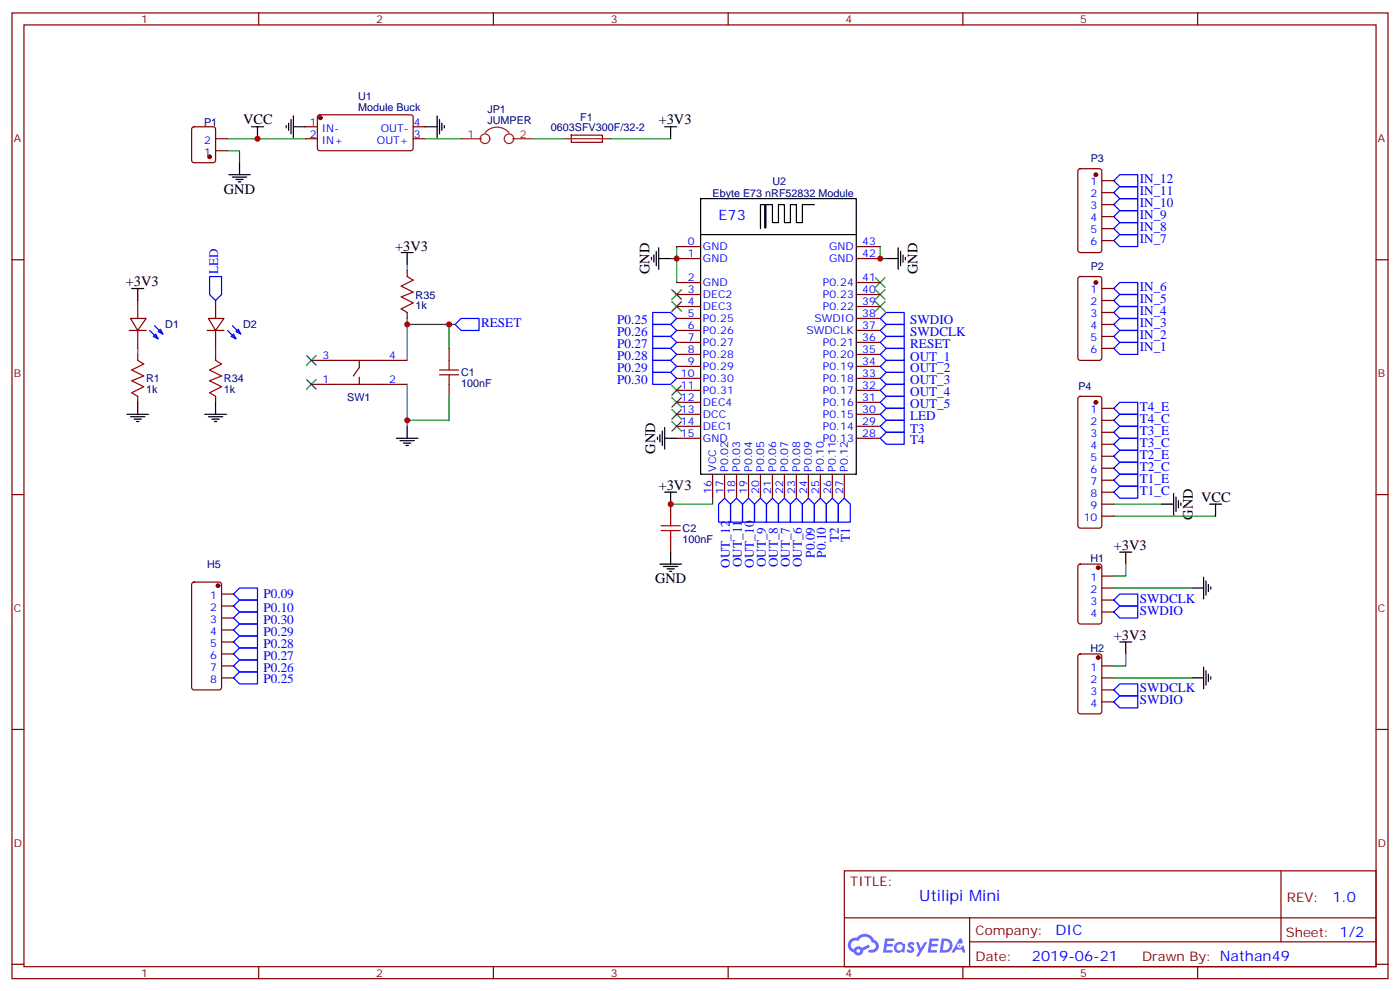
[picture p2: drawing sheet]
<svg xmlns="http://www.w3.org/2000/svg" width="412mm" height="292mm" viewBox="0 0 412 292" stroke-linecap="round" stroke-linejoin="round" font-family="sans-serif">
<g fill="none" stroke="#870000" stroke-width=".35">
<path d="M3.5 3.8h405.4v284.3h-405.4zM7.1 7.3h398.2v277.3h-398.2zM76.2 3.8v3.5M145.3 3.8v3.5M214.5 3.8v3.5M283.6 3.8v3.5M352.8 3.8v3.5M3.5 76.5h3.6M405.3 76.5h3.6M3.5 145.6h3.6M405.3 145.6h3.6M3.5 214.8h3.6"/>
<path d="M405.3 214.8h3.6M248.7 256.4h156.6v28.2h-156.6zM377.3 256.4v20.9M248.7 270.2h156.5M285.6 277.3h119.6M285.6 270.2v14.2M3.5 283.9h3.6M76.2 284.6v3.5M145.3 284.6v3.5M214.5 284.6v3.5M283.6 284.6v3.5M352.8 284.6v3.5"/>
<path d="M405.3 283.9h3.6"/>
</g>
<g fill="#5487ff">
<path d="M267.7 277.6a1.22 1.22 0 0 1 1.7 .2l-.4 .6a.47 .47 0 0 0-.3-.4 .47 .47 0 0 0-.5 .2l.1 .2a1.14 1.14 0 0 1 .8 1.8 1.14 1.14 0 0 1-1.9 0l-.2-.2 .5-.6 .7 .5a.29 .29 0 0 0 .3-.3 .29 .29 0 0 0-.2-.3 1.04 1.04 0 0 1-.6-1.7z"/>
<path d="M260.7 276.3h2.4l.3 .2-.2 .5-1.8 .1-.1 .8h1.5l.3 .4-.3 .4h-1.6l-.2 1.1h1.7l.2 .3-.2 .3-2.6 .1z"/>
<path d="M273.8 276.3h2.4l.3 .2-.1 .5-1.8 .1-.2 .8h1.6l.3 .4-.4 .4h-1.6l-.1 1.1h1.7l.2 .3-.2 .3-2.6 .1z"/>
<path d="M282.6 276.3h.7l.3 1.3-.6 .3a.69 .69 0 0 0-1 .3 .69 .69 0 0 0 .4 .9 .69 .69 0 0 0 .9-.6l.5-.2 .6 2.2h-.8l-.2-.9h-1.8l-.5 .9h-.8z"/>
<path d="M269.8 277.4h.8l.6 1.8 1.1-1.8h.9l-2.6 4.2h-.8l.9-1.5z"/>
<path d="M277.4 276.3l-.6 4.2h1.3a2.11 2.11 0 0 0 2.5-2.1 2.11 2.11 0 0 0-2.5-2.1zM278.1 277.1a1.39 1.39 0 0 1 1.7 1.4 1.39 1.39 0 0 1-1.8 1.3h-.3z"/>
<path d="M263.7 277.9a1.54 1.54 0 0 0-.1 2.2 1.54 1.54 0 0 0 2.2 .1l.6 .3 .3-2.3-.2-.3h-.4a1.49 1.49 0 0 0-2.4 0zM264 278.9a.94 .94 0 0 1 1.8 0 .94 .94 0 0 1-1.8 0z"/>
<path d="M250.4 276.7a2.18 2.18 0 0 0 1.1 3.7 1.44 1.44 0 0 0 1.6 .9 1.44 1.44 0 0 0 1.2-1.4l2-1.1-.5-.7-1.9 1a1.47 1.47 0 0 0-2.4 .4 1.39 1.39 0 0 1-.7-1.9 1.39 1.39 0 0 1 2-.5 2.12 2.12 0 0 1 2.2-1.3 2.12 2.12 0 0 1 1.9 1.7 1.14 1.14 0 0 1 1.1 1.4 1.14 1.14 0 0 1-1.7 .7 .43 .43 0 0 0-.5 .4 .43 .43 0 0 0 .4 .5 1.98 1.98 0 0 0 2.5-1.2 1.98 1.98 0 0 0-1.2-2.6 3.1 3.1 0 0 0-5.3-.6l-.9 .1zM252.3 280a.55 .55 0 0 1 1.1 0 .55 .55 0 0 1-1.1 0z"/>
<circle cx="282.6" cy="278.4" r=".26"/>
</g>
<path d="M119.9 81.4l1.8 1.1-3.5 1.7 3.5 1.8-3.5 1.4 3.5 1.8-3.5 1.7 1.7 1.1M40.6 106.1l1.7 1.1-3.5 1.7 3.5 1.8-3.5 1.4 3.5 1.8-3.5 1.7 1.8 1.1M63.5 106.1l1.8 1.1-3.6 1.7 3.6 1.8-3.6 1.4 3.6 1.8-3.6 1.7 1.8 1.1M129.5 110.3h5.6M129.5 108.9h5.6M132.3 106.1v2.8M132.3 110.3v2.9M194.7 156.2h5.7M194.7 154.8h5.7M197.6 152v2.8M197.6 156.2v2.8" fill="none" stroke="#a10000" stroke-width=".35"/>
<g fill="none" stroke="#870000" stroke-width=".35">
<path d="M56.7 37.5l.4-.2h5.7l.6 .5 .1 9.4-.5 .7h-5.9l-.6-.5-.1-9.4zM90 37.3h3.5M93.7 34l.5-.2 27.1 .1 .4 .6-.1 9.4-.6 .5-27.1-.1-.4-.6v-9.2zM121.7 37.3h3.5M168.3 39.8h9.1v2.1h-9.1zM63.5 40.9h3.5M63.5 44.4h3.5M90 40.9h3.5M121.7 40.9h3.5M317.7 49.9l.5-.2h5.6l.7 .4 .1 23.6-.5 .6-5.9 .1-.6-.5-.1-23.5zM324.6 53.2h3.5M324.6 56.7h3.5"/>
<path d="M119.9 79.7v1.7M199.3 76.1h7.1M199.3 72.6h7.1M252.2 76.1h7.1M252.2 72.6h7.1M324.6 60.3h3.5M324.6 63.8h3.5M324.6 67.3h3.5M324.6 70.8h3.5M38.1 97.3h4.9M38.5 93.8h4.5l-2.4 3.5zM40.6 88.5v5.3"/>
<path d="M40.6 97.3v5.3M61 97.3h5M61.4 93.8h4.6l-2.5 3.5zM63.5 88.5v5.3M63.5 97.3v5.3M119.9 92v1.8M199.3 97.3h7.1M199.3 83.2h7.1M199.3 86.7h7.1M199.3 90.2h7.1M199.3 93.8h7.1M252.2 97.3h7.1"/>
<path d="M252.2 83.2h7.1M252.2 86.7h7.1M252.2 90.2h7.1M252.2 93.8h7.1M317.7 81.6l.5-.2h5.6l.7 .5 .1 23.5-.5 .7h-5.9l-.6-.4-.1-23.6zM324.6 84.9h3.5M324.6 88.5h3.5M324.6 92h3.5M324.6 95.5h3.5M324.6 99.1h3.5M40.6 104.4v1.7M40.6 116.7v1.8"/>
<path d="M63.5 104.4v1.7M63.5 116.7v1.8M91.7 113.2h28.2M91.7 106.1h28.2M105.8 106.1v2.1l-1.7 2.5M105.8 111.1v2.1M132.3 102.6v3.5M132.3 113.2v3.5M199.3 100.8h7.1M199.3 104.4h7.1M199.3 107.9h7.1M199.3 111.4h7.1"/>
<path d="M199.3 114.9h7.1M199.3 118.5h7.1M252.2 100.8h7.1M252.2 104.4h7.1M252.2 107.9h7.1M252.2 111.4h7.1M252.2 114.9h7.1M252.2 118.5h7.1M317.7 116.9l.5-.2h5.6l.5 .2 .3 .5v37.4l-.3 .5-.5 .2h-5.6l-.5-.2-.2-.5v-37.4zM324.6 102.6h3.5M199.3 122h7.1M199.3 125.5h7.1"/>
<path d="M199.3 129h7.1M209.9 139.6v7.1M213.4 139.6v7.1M217 139.6v7.1M220.5 139.6v7.1M224 139.6v7.1M227.5 139.6v7.1M231.1 139.6v7.1M234.6 139.6v7.1M238.1 139.6v7.1M241.7 139.6v7.1M245.2 139.6v7.1"/>
<path d="M248.7 139.6v7.1M252.2 122h7.1M252.2 125.5h7.1M252.2 129h7.1M324.6 120.2h3.5M324.6 123.8h3.5M324.6 127.3h3.5M324.6 130.8h3.5M324.6 134.3h3.5M324.6 137.9h3.5M197.6 148.4v3.6M197.6 159v3.6"/>
<path d="M324.6 141.4h3.5M324.6 144.9h3.5M324.6 148.4h3.5M324.6 152h3.5M56.7 171.6l.4-.2h7.5l.6 .4 .1 30.6-.5 .7h-7.7l-.6-.4-.1-30.6zM65.3 174.9h3.5M65.3 178.4h3.5M317.7 166.3l.5-.2h5.6l.7 .4 .1 16.5-.5 .7h-5.9l-.6-.4-.1-16.5zM324.6 169.6h3.5M324.6 173.1h3.5M324.6 176.7h3.5M65.3 196.1h3.5"/>
<path d="M65.3 199.6h3.5M65.3 182h3.5M65.3 185.5h3.5M65.3 189h3.5M65.3 192.5h3.5M317.7 192.8l.5-.3h5.6l.7 .5 .1 16.5-.5 .6-5.9 .1-.6-.5-.1-16.4zM324.6 180.2h3.5M324.6 196.1h3.5M324.6 199.6h3.5M324.6 203.1h3.5M324.6 206.7h3.5"/>
</g>
<g fill="#870000" stroke="#870000" stroke-width=".35">
<circle cx="94.4" cy="34.7" r=".53"/>
<circle cx="61.7" cy="46.1" r=".53"/>
<circle cx="322.8" cy="118.5" r=".53"/>
<circle cx="322.8" cy="83.2" r=".53"/>
<circle cx="322.8" cy="51.4" r=".53"/>
<circle cx="323.5" cy="167.1" r=".53"/>
<circle cx="323.5" cy="193.6" r=".53"/>
<circle cx="64.2" cy="172.4" r=".53"/>
</g>
<g fill="none" stroke="#00f" stroke-width=".35">
<path d="M328.1 53.2l1.7-1.8h5.3v3.6h-5.3zM329.8 55h5.3v3.5h-5.3l-1.7-1.8zM328.1 70.8l1.7-1.7h5.3v3.5h-5.3zM328.1 67.3l1.7-1.8h5.3v3.6h-5.3zM328.1 60.3l1.7-1.8h5.3v3.5h-5.3zM329.8 62h5.3v3.5h-5.3l-1.7-1.7zM44.1 97.3l2.5 2.5M45.2 99.1l.7-.7 .7 1.4zM45.5 95.9l2.5 2.5M46.6 97.6l.7-.7 .7 1.5zM61.7 81.4h3.6v5.3l-1.8 1.8-1.8-1.8zM67 97.3l2.5 2.5"/>
<path d="M68.1 99.1l.7-.7 .7 1.4zM68.4 95.9l2.5 2.5M69.5 97.6l.7-.7 .7 1.5zM134.1 95.5l1.7-1.7h5.3v3.5h-5.3zM192.3 92h5.3l1.7 1.8-1.7 1.7h-5.3zM192.3 95.5h5.3l1.7 1.8-1.7 1.8h-5.3zM192.3 99.1h5.3l1.7 1.7-1.7 1.8h-5.3zM259.3 97.3l1.8-1.8h5.2v3.6h-5.2zM259.3 93.8l1.8-1.8h5.2v3.5h-5.2zM328.1 99.1l1.7-1.8h5.3v3.5h-5.3zM328.1 92l1.7-1.8h5.3v3.6h-5.3zM328.1 84.9l1.7-1.7h5.3v3.5h-5.3z"/>
<path d="M329.8 93.8h5.3v3.5h-5.3l-1.7-1.8zM329.8 86.7h5.3v3.5h-5.3l-1.7-1.7zM192.3 102.6h5.3l1.7 1.8-1.7 1.7h-5.3zM192.3 106.1h5.3l1.7 1.8-1.7 1.7h-5.3zM192.3 109.6h5.3l1.7 1.8-1.7 1.8h-5.3zM259.3 100.8l1.8-1.7h5.2v3.5h-5.2zM259.3 104.4l1.8-1.8h5.2v3.5h-5.2zM259.3 107.9l1.8-1.8h5.2v3.5h-5.2zM259.3 111.4l1.8-1.8h5.2v3.6h-5.2zM259.3 114.9l1.8-1.7h5.2v3.5h-5.2zM259.3 118.5l1.8-1.8h5.2v3.5h-5.2zM329.8 100.8h5.3v3.6h-5.3l-1.7-1.8z"/>
<path d="M329.8 118.5h5.3v3.5h-5.3l-1.7-1.8zM259.3 122l1.8-1.8h5.2v3.6h-5.2zM259.3 125.5l1.8-1.7h5.2v3.5h-5.2zM259.3 129l1.8-1.7h5.2v3.5h-5.2zM328.1 130.8l1.7-1.8h5.3v3.6h-5.3zM328.1 123.8l1.7-1.8h5.3v3.5h-5.3zM329.8 136.1h5.3v3.5h-5.3l-1.7-1.7zM329.8 132.6h5.3v3.5h-5.3l-1.7-1.8zM329.8 125.5h5.3v3.5h-5.3l-1.7-1.7zM213.4 146.7l1.8 1.7v5.3h-3.5v-5.3zM217 146.7l1.7 1.7v5.3h-3.5v-5.3zM220.5 146.7l1.7 1.7v5.3h-3.5v-5.3z"/>
<path d="M224 146.7l1.8 1.7v5.3h-3.6v-5.3zM227.5 146.7l1.8 1.7v5.3h-3.5v-5.3zM231.1 146.7l1.7 1.7v5.3h-3.5v-5.3zM234.6 146.7l1.8 1.7v5.3h-3.6v-5.3zM238.1 146.7l1.8 1.7v5.3h-3.5v-5.3zM241.7 146.7l1.7 1.7v5.3h-3.5v-5.3zM245.2 146.7l1.7 1.7v5.3h-3.5v-5.3zM248.7 146.7l1.8 1.7v5.3h-3.6v-5.3zM328.1 141.4l1.7-1.8h5.3v3.6h-5.3zM329.8 143.2h5.3v3.5h-5.3l-1.7-1.8zM68.8 174.9l1.8-1.8h5.2v3.6h-5.2zM68.8 178.4l1.8-1.7h5.2v3.5h-5.2z"/>
<path d="M329.8 174.9h5.3v3.5h-5.3l-1.7-1.7zM68.8 192.5l1.8-1.7h5.2v3.5h-5.2zM68.8 196.1l1.8-1.8h5.2v3.5h-5.2zM68.8 199.6l1.8-1.8h5.2v3.6h-5.2zM70.6 187.3h5.2v3.5h-5.2l-1.8-1.8zM70.6 183.7h5.2v3.6h-5.2l-1.8-1.8zM70.6 180.2h5.2v3.5h-5.2l-1.8-1.7zM328.1 180.2l1.7-1.8h5.3v3.6h-5.3zM328.1 206.7l1.7-1.8h5.3v3.5h-5.3zM328.1 203.1l1.7-1.7h5.3v3.5h-5.3z"/>
</g>
<g fill="none" stroke="#000" stroke-width=".35">
<path d="M74.1 37.3h3.5M75.8 37.3v3.6M84.3 37v.7M85 36.3v2.1M85.7 35.2v4.2M86.4 37.3h3.6M86.4 34.1v6.4M125.2 37.3h3.6M128.8 34.1v6.4M129.5 35.2v4.2M130.2 36.3v2.1M130.9 37v.7"/>
<path d="M195.8 37.3h3.5M197.6 37.3v3.6M67.4 51.4h6.3M68.4 52.1h4.3M69.5 52.8h2.1M70.2 53.6h.7M70.6 47.9v3.5M206.4 58.5h45.8v81.1h-45.8zM118.2 74.4h3.5M119.9 74.4v3.5M191.9 75.8v.7M192.6 75.1v2.1"/>
<path d="M193.3 74v4.2M194 76.1h3.6M194 73v6.3M206.4 69.1h45.8M239.9 60.3h-3.5v5.2h-1.8v-5.2h-1.8v5.2h-1.7v-5.2h-1.8v5.2h-1.8v-5.2h-3.5v7M261.1 76.1h3.5M264.6 73v6.3M265.3 74v4.2M266 75.1v2.1M266.7 75.8v.7M38.8 84.9h3.5M40.6 84.9v3.6"/>
<path d="M40.6 118.5v3.5M63.5 118.5v3.5M37.4 122h6.3M38.5 122.7h4.2M39.5 123.4h2.1M40.2 124.1h.7M60.3 122h6.4M61.4 122.7h4.2M62.4 123.4h2.2M63.1 124.1h.8M116.8 129h6.3M117.8 129.8h4.3"/>
<path d="M118.9 130.5h2.1M119.6 131.2h.7M119.9 125.5v3.5M193.7 128.7v.7M194.4 128v2.1M195.1 126.9v4.3M195.8 129h3.5M195.8 125.9v6.3M195.8 144.9h3.5M197.6 144.9v3.5M342.2 148.4h3.5M345.7 145.3v6.3"/>
<path d="M346.4 146.3v4.3M347.1 147.4v2.1M347.8 148.1v.7M356.3 148.4h3.5M358.1 148.4v3.6M194.4 166.1h6.3M195.4 166.8h4.3M196.5 167.5h2.1M197.2 168.2h.7M197.6 162.6v3.5M329.8 162.6h3.6M331.6 162.6v3.5"/>
<path d="M351 173.1h3.5M354.5 170v6.3M355.2 171v4.3M356 172.1v2.1M356.7 172.8v.7M329.8 189h3.6M331.6 189v3.5M351 199.6h3.5M354.5 196.4v6.4M355.2 197.5v4.2M356 198.5v2.2M356.7 199.2v.8"/>
</g>
<path d="M225.4 60.6v6.4" fill="none" stroke="#000" stroke-width=".71"/>
<g fill="none" stroke="#8c2424" stroke-width=".35">
<path d="M142.9 39.1a4.6 4.6 0 0 1 7 0M135.8 40.9h6M151 40.9h6M165.8 40.9h14.1"/>
<circle cx="142.9" cy="40.9" r="1.41"/>
<circle cx="149.9" cy="40.9" r="1.41"/>
</g>
<g fill="none" stroke="#008700" stroke-width=".35">
<path d="M67 44.4h3.6v3.5M67 40.9h23M125.2 40.9h10.6M157 40.9h8.8M179.9 40.9h17.7M119.9 77.9v1.8M199.3 72.6v3.5h-1.7M199.3 76.1v7.1M259.3 72.6v3.5h1.8M119.9 93.8v12.3M119.9 95.5h12.4v7.1M132.3 95.5h1.8"/>
<path d="M40.6 102.6v1.8M63.5 102.6v1.8M119.9 113.2v12.3M132.3 116.7v7.1h-12.4M209.9 146.7v1.7h-12.3M328.1 152h30M328.1 148.4h14.1M328.1 173.1h22.9M331.6 166.1v3.5h-3.5M328.1 199.6h22.9M331.6 192.5v3.6h-3.5"/>
</g>
<g fill="#c00">
<circle cx="197.6" cy="148.4" r=".88"/>
<circle cx="132.3" cy="95.5" r=".88"/>
<circle cx="75.8" cy="40.9" r=".88"/>
<circle cx="259.3" cy="76.1" r=".88"/>
<circle cx="199.3" cy="76.1" r=".88"/>
<circle cx="119.9" cy="95.5" r=".88"/>
<circle cx="119.9" cy="123.8" r=".88"/>
</g>
<g fill="#c00" stroke="#008700" stroke-width=".35">
<path d="M257.9 88.8l2.8 2.9zM260.7 88.8l-2.8 2.9z"/>
<path d="M257.9 85.3l2.8 2.8zM260.7 85.3l-2.8 2.8z"/>
<path d="M257.9 81.8l2.8 2.8zM260.7 81.8l-2.8 2.8z"/>
<path d="M197.9 113.5l2.8 2.8zM200.7 113.5l-2.8 2.8z"/>
<path d="M197.9 85.3l2.8 2.8zM200.7 85.3l-2.8 2.8z"/>
<path d="M197.9 88.8l2.8 2.9zM200.7 88.8l-2.8 2.9z"/>
<path d="M197.9 117.1l2.8 2.8zM200.7 117.1l-2.8 2.8z"/>
<path d="M197.9 120.6l2.8 2.8zM200.7 120.6l-2.8 2.8z"/>
<path d="M197.9 124.1l2.8 2.8zM200.7 124.1l-2.8 2.8z"/>
<path d="M90.3 104.7l2.8 2.8zM93.1 104.7l-2.8 2.8z"/>
<path d="M90.3 111.8l2.8 2.8zM93.1 111.8l-2.8 2.8z"/>
</g>
<text font-size="4.6" fill="#00f" x="270.8" y="265.4">Utilipi Mini</text>
<g font-size="4.2">
<text x="71.6" y="36.6">VCC</text>
<text x="194" y="36.6">+3V3</text>
<text x="66" y="57.1">GND</text>
<text x="116.4" y="73.8">+3V3</text>
<text x="191.3" y="80.7" transform="rotate(-90 191.3 80.7)">GND</text>
<text x="270.2" y="80.7" transform="rotate(-90 270.2 80.7)">GND</text>
<text x="37" y="84.2">+3V3</text>
<text x="193" y="133.6" transform="rotate(-90 193 133.6)">GND</text>
<text x="194" y="144.3">+3V3</text>
<text x="353.8" y="147.7">VCC</text>
<text x="351.4" y="153" transform="rotate(-90 351.4 153)">GND</text>
<text x="328.1" y="162">+3V3</text>
<text x="193" y="171.7">GND</text>
<text x="328.1" y="188.4">+3V3</text>
</g>
<g font-size="4.2" fill="#00f">
<text x="211.7" y="64.8">E73</text>
<text x="392.5" y="265.7">1.0</text>
<text x="310.9" y="275.2">DIC</text>
<text x="304" y="283">2019-06-21</text>
</g>
<g font-size="3.9" fill="#00f">
<text x="335.8" y="53.9">IN_12</text>
<text x="335.8" y="57.5">IN_11</text>
<text x="335.8" y="64.5">IN_9</text>
<text x="335.8" y="61">IN_10</text>
<text x="335.8" y="71.6">IN_7</text>
<text x="335.8" y="68.1">IN_8</text>
<text x="64.2" y="80.8" transform="rotate(-90 64.2 80.8)">LED</text>
<text x="335.8" y="89.2">IN_5</text>
<text x="335.8" y="85.7">IN_6</text>
<text x="181.8" y="95.3">P0.25</text>
<text x="268.1" y="95.4">SWDIO</text>
<text x="335.8" y="92.7">IN_4</text>
<text x="141.7" y="96.3">RESET</text>
<text x="181.8" y="98.9">P0.26</text>
<text x="268.1" y="98.9">SWDCLK</text>
<text x="335.8" y="99.8">IN_2</text>
<text x="335.8" y="96.3">IN_3</text>
<text x="181.8" y="102.4">P0.27</text>
<text x="181.8" y="105.9">P0.28</text>
<text x="268.1" y="102.4">RESET</text>
<text x="268.1" y="106.3">OUT_1</text>
<text x="335.8" y="103.3">IN_1</text>
<text x="181.8" y="109.5">P0.29</text>
<text x="181.8" y="113">P0.30</text>
<text x="268.1" y="109.5">OUT_2</text>
<text x="268.1" y="113">OUT_3</text>
<text x="268.1" y="116.5">OUT_4</text>
<text x="268.1" y="123.6">LED</text>
<text x="268.1" y="120">OUT_5</text>
<text x="335.8" y="124.5">T4_C</text>
<text x="335.8" y="121">T4_E</text>
<text x="268.1" y="127.5">T3</text>
<text x="268.1" y="130.6">T4</text>
<text x="335.8" y="131.6">T3_C</text>
<text x="335.8" y="128">T3_E</text>
<text x="335.8" y="135.1">T2_E</text>
<text x="335.8" y="138.6">T2_C</text>
<text x="335.8" y="142.1">T1_E</text>
<text x="335.8" y="145.7">T1_C</text>
<text x="247.1" y="159.7" transform="rotate(-90 247.1 159.7)">T2</text>
<text x="250.3" y="159.7" transform="rotate(-90 250.3 159.7)">T1</text>
<text x="215" y="167.1" transform="rotate(-90 215 167.1)">OUT_12</text>
<text x="218.5" y="167" transform="rotate(-90 218.5 167)">OUT_11</text>
<text x="222.1" y="167.1" transform="rotate(-90 222.1 167.1)">OUT_10</text>
<text x="225.6" y="167" transform="rotate(-90 225.6 167)">OUT_9</text>
<text x="229.1" y="167" transform="rotate(-90 229.1 167)">OUT_8</text>
<text x="232.6" y="167" transform="rotate(-90 232.6 167)">OUT_7</text>
<text x="236.2" y="167" transform="rotate(-90 236.2 167)">OUT_6</text>
<text x="240" y="164.2" transform="rotate(-90 240 164.2)">P0.09</text>
<text x="243.2" y="164.2" transform="rotate(-90 243.2 164.2)">P0.10</text>
<text x="77.6" y="176.2">P0.09</text>
<text x="335.8" y="177.4">SWDCLK</text>
<text x="77.6" y="183.6">P0.30</text>
<text x="77.6" y="180.1">P0.10</text>
<text x="335.8" y="180.9">SWDIO</text>
<text x="77.6" y="190.7">P0.28</text>
<text x="77.6" y="187.1">P0.29</text>
<text x="77.6" y="194.2">P0.27</text>
<text x="77.6" y="197.7">P0.26</text>
<text x="77.6" y="201.2">P0.25</text>
<text x="335.8" y="203.9">SWDCLK</text>
<text x="335.8" y="207.4">SWDIO</text>
</g>
<g font-size="3.9" fill="#800">
<text x="250.5" y="261">TITLE:</text>
<text x="379.1" y="265.7">REV:</text>
<text x="287.4" y="275.2">Company:</text>
<text x="378.7" y="275.8">Sheet: 1/2</text>
<text x="287.4" y="282.9">Date:</text>
<text x="336.4" y="282.9">Drawn By: Nathan49</text>
</g>
<g font-size="3.2" fill="#800">
<text x="41.6" y="6.8">1</text>
<text x="110.8" y="6.8">2</text>
<text x="179.9" y="6.8">3</text>
<text x="249.1" y="6.8">4</text>
<text x="318.2" y="6.8">5</text>
<text x="4.1" y="41.9">A</text>
<text x="405.9" y="41.9">A</text>
<text x="4.1" y="111.1">B</text>
<text x="405.9" y="111.1">B</text>
<text x="4.1" y="180.2">C</text>
<text x="405.9" y="180.2">C</text>
<text x="4.1" y="249.3">D</text>
<text x="405.9" y="249.3">D</text>
<text x="41.6" y="287.6">1</text>
<text x="110.8" y="287.6">2</text>
<text x="179.9" y="287.6">3</text>
<text x="249.1" y="287.6">4</text>
<text x="318.2" y="287.6">5</text>
</g>
<g font-size="3.2" fill="#000080">
<text x="105.5" y="29.5">U1</text>
<text x="105.5" y="32.7">Module Buck</text>
<text x="143.6" y="33.2">JP1</text>
<text x="170.9" y="35.6">F1</text>
<text x="60.1" y="37.1">P1</text>
<text x="143.6" y="36.4">JUMPER</text>
<text x="162.3" y="38.5">0603SFV300F/32-2</text>
<text x="321.3" y="47.7">P3</text>
<text x="209.9" y="57.9">Ebyte E73 nRF52832 Module</text>
<text x="227.5" y="54.4">U2</text>
<text x="321.3" y="79.5">P2</text>
<text x="122.4" y="87.9">R35</text>
<text x="122.4" y="91">1k</text>
<text x="48.7" y="96.7">D1</text>
<text x="71.6" y="96.7">D2</text>
<text x="43" y="112.6">R1</text>
<text x="66" y="112.6">R34</text>
<text x="135.8" y="113.9">100nF</text>
<text x="135.8" y="110.8">C1</text>
<text x="43" y="115.7">1k</text>
<text x="66" y="115.7">1k</text>
<text x="102.3" y="118.1">SW1</text>
<text x="317.6" y="114.8">P4</text>
<text x="201.1" y="159.8">100nF</text>
<text x="201.1" y="156.7">C2</text>
<text x="61" y="167.1">H5</text>
<text x="321.2" y="165.5">H1</text>
<text x="321.2" y="192">H2</text>
</g>
<g font-size="3.2" fill="#00f">
<text x="91.3" y="37">1</text>
<text x="91.3" y="40.5">2</text>
<text x="94.8" y="38.7">IN-</text>
<text x="112.2" y="38.7">OUT-</text>
<text x="121.9" y="40.5">3</text>
<text x="121.9" y="37">4</text>
<text x="60.2" y="45.8">1</text>
<text x="60.2" y="42.3">2</text>
<text x="94.8" y="42.3">IN+</text>
<text x="111" y="42.3">OUT+</text>
<text x="321.2" y="54.6">1</text>
<text x="321.2" y="58.1">2</text>
<text x="321.2" y="61.7">3</text>
<text x="321.2" y="65.2">4</text>
<text x="321.2" y="68.7">5</text>
<text x="202.6" y="75.8">1</text>
<text x="202.6" y="72.2">0</text>
<text x="207.1" y="77.2">GND</text>
<text x="207.1" y="73.7">GND</text>
<text x="244.2" y="77.2">GND</text>
<text x="244.2" y="73.7">GND</text>
<text x="254" y="75.8">42</text>
<text x="254" y="72.2">43</text>
<text x="321.2" y="72.2">6</text>
<text x="202.6" y="82.8">2</text>
<text x="254" y="82.8">41</text>
<text x="202.6" y="86.4">3</text>
<text x="202.6" y="89.9">4</text>
<text x="207.1" y="84.2">GND</text>
<text x="207.1" y="87.8">DEC2</text>
<text x="242.4" y="87.8">P0.23</text>
<text x="242.4" y="84.2">P0.24</text>
<text x="254" y="89.9">39</text>
<text x="254" y="86.4">40</text>
<text x="321.2" y="86.4">1</text>
<text x="321.2" y="89.9">2</text>
<text x="202.6" y="93.4">5</text>
<text x="207.1" y="91.3">DEC3</text>
<text x="207.1" y="94.8">P0.25</text>
<text x="239.9" y="94.8">SWDIO</text>
<text x="242.4" y="91.3">P0.22</text>
<text x="254" y="93.4">38</text>
<text x="321.2" y="93.4">3</text>
<text x="202.6" y="96.9">6</text>
<text x="202.6" y="100.5">7</text>
<text x="207.1" y="98.4">P0.26</text>
<text x="207.1" y="101.9">P0.27</text>
<text x="237.6" y="98.4">SWDCLK</text>
<text x="242.4" y="101.9">P0.21</text>
<text x="254" y="100.5">36</text>
<text x="254" y="96.9">37</text>
<text x="321.2" y="96.9">4</text>
<text x="321.2" y="100.5">5</text>
<text x="95" y="105.8">3</text>
<text x="114.7" y="105.8">4</text>
<text x="202.6" y="104">8</text>
<text x="202.6" y="107.5">9</text>
<text x="207.1" y="105.4">P0.28</text>
<text x="242.4" y="105.4">P0.20</text>
<text x="254" y="107.5">34</text>
<text x="254" y="104">35</text>
<text x="321.2" y="104">6</text>
<text x="95" y="112.8">1</text>
<text x="114.7" y="112.8">2</text>
<text x="200.6" y="111.1">10</text>
<text x="207.1" y="108.9">P0.29</text>
<text x="207.1" y="112.5">P0.30</text>
<text x="242.4" y="112.5">P0.18</text>
<text x="242.4" y="108.9">P0.19</text>
<text x="254" y="111.1">33</text>
<text x="200.6" y="114.6">11</text>
<text x="200.6" y="118.1">12</text>
<text x="207.1" y="116">P0.31</text>
<text x="207.1" y="119.5">DEC4</text>
<text x="242.4" y="119.5">P0.16</text>
<text x="242.4" y="116">P0.17</text>
<text x="254" y="118.1">31</text>
<text x="254" y="114.6">32</text>
<text x="200.6" y="121.6">13</text>
<text x="200.6" y="125.2">14</text>
<text x="207.1" y="123">DCC</text>
<text x="242.4" y="123">P0.15</text>
<text x="254" y="125.2">29</text>
<text x="254" y="121.6">30</text>
<text x="321.2" y="121.6">1</text>
<text x="321.2" y="125.2">2</text>
<text x="200.6" y="128.7">15</text>
<text x="207.1" y="126.6">DEC1</text>
<text x="207.1" y="130.1">GND</text>
<text x="242.4" y="130.1">P0.13</text>
<text x="242.4" y="126.6">P0.14</text>
<text x="254" y="128.7">28</text>
<text x="321.2" y="128.7">3</text>
<text x="321.2" y="132.2">4</text>
<text x="321.2" y="135.7">5</text>
<text x="211" y="138.9" transform="rotate(-90 211 138.9)">VCC</text>
<text x="214.5" y="138.9" transform="rotate(-90 214.5 138.9)">P0.02</text>
<text x="218" y="138.9" transform="rotate(-90 218 138.9)">P0.03</text>
<text x="221.5" y="138.9" transform="rotate(-90 221.5 138.9)">P0.04</text>
<text x="225.1" y="138.9" transform="rotate(-90 225.1 138.9)">P0.05</text>
<text x="228.6" y="138.9" transform="rotate(-90 228.6 138.9)">P0.06</text>
<text x="232.1" y="138.9" transform="rotate(-90 232.1 138.9)">P0.07</text>
<text x="235.7" y="138.9" transform="rotate(-90 235.7 138.9)">P0.08</text>
<text x="239.2" y="138.9" transform="rotate(-90 239.2 138.9)">P0.09</text>
<text x="242.7" y="138.9" transform="rotate(-90 242.7 138.9)">P0.10</text>
<text x="246.2" y="138.9" transform="rotate(-90 246.2 138.9)">P0.11</text>
<text x="249.8" y="138.9" transform="rotate(-90 249.8 138.9)">P0.12</text>
<text x="321.2" y="139.3">6</text>
<text x="321.2" y="142.8">7</text>
<text x="209.5" y="145.4" transform="rotate(-90 209.5 145.4)">16</text>
<text x="213.1" y="145.4" transform="rotate(-90 213.1 145.4)">17</text>
<text x="216.6" y="145.4" transform="rotate(-90 216.6 145.4)">18</text>
<text x="220.1" y="145.4" transform="rotate(-90 220.1 145.4)">19</text>
<text x="223.7" y="145.4" transform="rotate(-90 223.7 145.4)">20</text>
<text x="227.2" y="145.4" transform="rotate(-90 227.2 145.4)">21</text>
<text x="230.7" y="145.4" transform="rotate(-90 230.7 145.4)">22</text>
<text x="234.2" y="145.4" transform="rotate(-90 234.2 145.4)">23</text>
<text x="237.8" y="145.4" transform="rotate(-90 237.8 145.4)">24</text>
<text x="241.3" y="145.4" transform="rotate(-90 241.3 145.4)">25</text>
<text x="244.8" y="145.4" transform="rotate(-90 244.8 145.4)">26</text>
<text x="248.4" y="145.4" transform="rotate(-90 248.4 145.4)">27</text>
<text x="321.2" y="146.3">8</text>
<text x="321.2" y="149.9">9</text>
<text x="319.2" y="153.4">10</text>
<text x="321.2" y="171">1</text>
<text x="61.9" y="176.3">1</text>
<text x="61.9" y="179.8">2</text>
<text x="321.2" y="174.6">2</text>
<text x="321.2" y="178.1">3</text>
<text x="61.9" y="183.4">3</text>
<text x="321.2" y="181.6">4</text>
<text x="61.9" y="186.9">4</text>
<text x="61.9" y="190.4">5</text>
<text x="61.9" y="194">6</text>
<text x="61.9" y="197.5">7</text>
<text x="321.2" y="197.5">1</text>
<text x="61.9" y="201">8</text>
<text x="321.2" y="201">2</text>
<text x="321.2" y="204.5">3</text>
<text x="321.2" y="208.1">4</text>
</g>
<g font-size="3.2" fill="#8d2323">
<text x="137.7" y="40.5">1</text>
<text x="153.1" y="40.5">2</text>
</g>
</svg>
